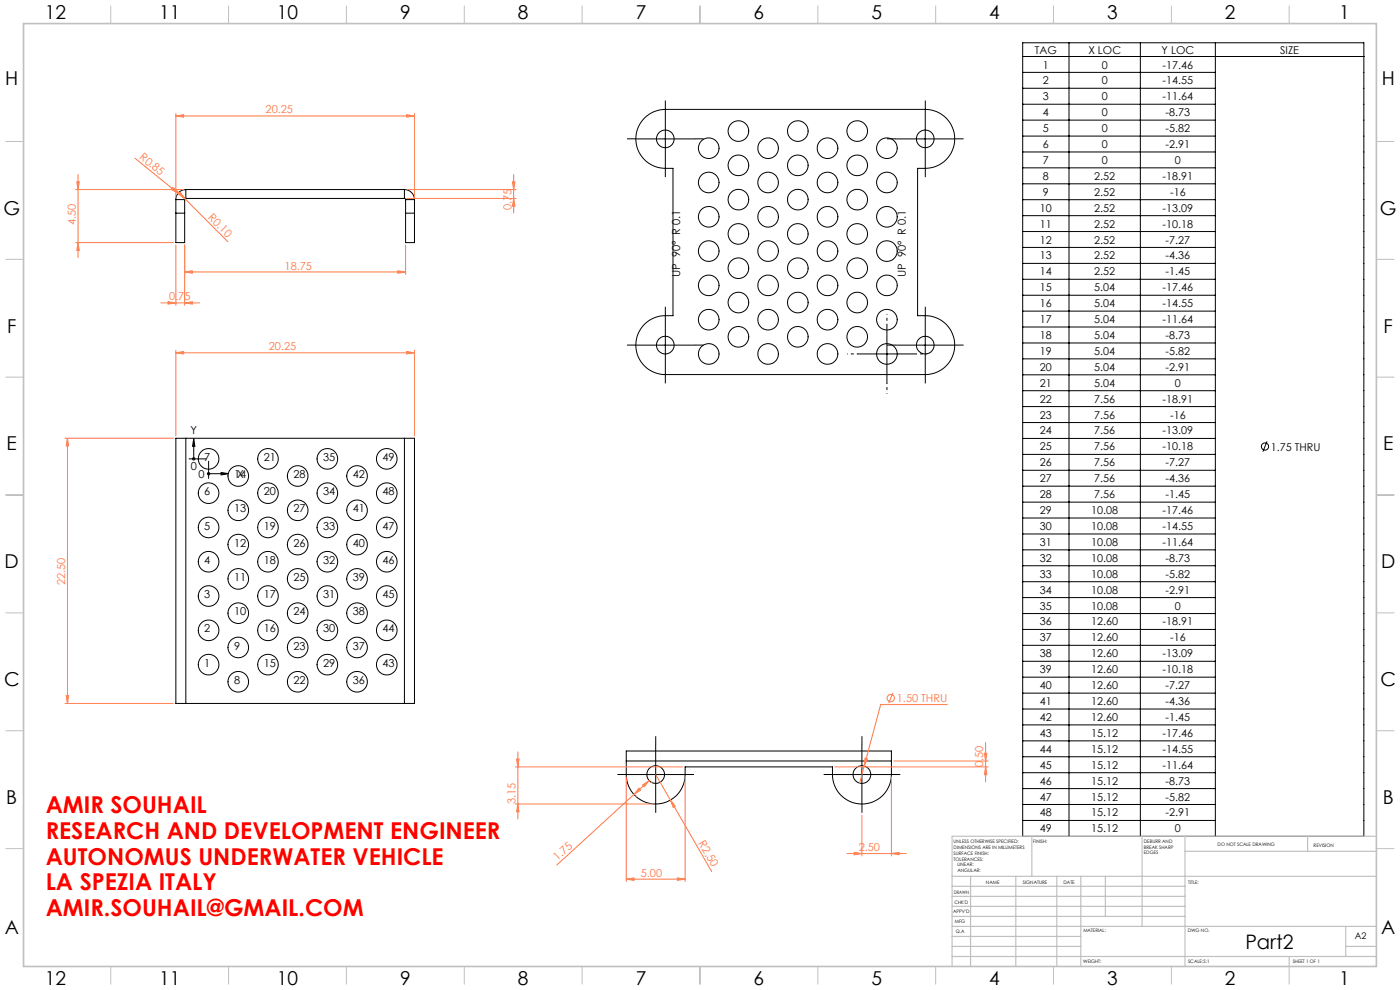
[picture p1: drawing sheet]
<svg xmlns="http://www.w3.org/2000/svg" width="594mm" height="420mm" viewBox="0 0 594 420" stroke-linecap="round" stroke-linejoin="round" font-family="sans-serif">
<g fill="none" stroke="#000" stroke-width=".42">
<path d="M433.9 18.2h144.8v336.6h-144.8zM453.6 18.2v336.6M483.8 18.2v336.6M515.7 18.2v336.6M433.9 24h144.8M433.9 30.7h81.8M433.9 37.4h81.8M269.8 58.9h25M282.3 46.4a12.5 12.5 0 0 0-12.5 12.5 12.5 12.5 0 0 0 12.5 12.5M282.3 46.4h110.3M282.3 46.4v25M380.1 58.9h25"/>
<path d="M392.6 46.4a12.5 12.5 0 0 1 12.5 12.5 12.5 12.5 0 0 1-12.5 12.5M392.6 46.4v25M433.9 44.2h81.8M433.9 51h81.8M433.9 57.7h81.8M282.3 71.4h3.2v62.5h-3.2M392.6 71.4h-3.3v62.5h3.3M433.9 64.5h81.8M433.9 71.2h81.8M433.9 78h81.8M74.6 90.4v12.5h3.8v-12.5M74.6 90.4h3.8"/>
<path d="M74.6 84.7h3.8M74.6 84.7v5.7M78.4 84.7v5.7M78.8 84.2l-.4 .5M78.8 80.4a4.3 4.3 0 0 0-4.2 4.3M78.8 80.4v3.8M78.8 84.2h92.8M78.8 80.4h92.8M171.6 84.2l.5 .5M171.6 80.4a4.3 4.3 0 0 1 4.3 4.3M171.6 80.4v3.8M172.1 90.4v12.5h3.8v-12.5"/>
<path d="M172.1 90.4h3.8M172.1 84.7h3.8M172.1 84.7v5.7M175.9 84.7v5.7M433.9 84.7h81.8M433.9 91.5h81.8M433.9 98.2h81.8M433.9 105h81.8M433.9 111.7h81.8M433.9 118.5h81.8M282.3 133.9a12.5 12.5 0 0 0-12.5 12.5 12.5 12.5 0 0 0 12.5 12.5M282.3 133.9v25"/>
<path d="M376.3 137.7v25M392.6 133.9a12.5 12.5 0 0 1 12.5 12.5 12.5 12.5 0 0 1-12.5 12.5M392.6 133.9v25M433.9 125.3h81.8M433.9 132h81.8M433.9 138.7h81.8M269.8 146.4h25M282.3 158.9h110.3M363.8 150.2h25M380.1 146.4h25M433.9 145.5h81.8M433.9 152.2h81.8"/>
<path d="M433.9 159h81.8M433.9 165.8h81.8M433.9 172.5h81.8M433.9 179.3h81.8M78.8 185.9h-4.2v112.5h4.2M78.8 185.9v112.5M78.8 185.9h92.8M80.2 194.7h7.3M82.2 186.1l.5 3.3h-1zM82.2 189.4v5.3M88.5 195.7v7.3M171.6 185.9h4.3v112.5h-4.3"/>
<path d="M171.6 185.9v112.5M433.9 186h81.8M433.9 192.8h81.8M433.9 199.5h81.8M537.6 187.2l-1.8 4.4M88.5 201h5.3M93.8 200.5l3.3 .5-3.3 .5zM433.9 206.3h81.8M433.9 213h81.8M433.9 219.8h81.8M433.9 226.5h81.8M433.9 233.3h81.8"/>
<path d="M433.9 240h81.8M433.9 246.8h81.8M433.9 253.5h81.8M433.9 260.3h81.8M433.9 267h81.8M433.9 273.8h81.8M78.8 298.4h92.8M433.9 280.5h81.8M433.9 287.3h81.8M433.9 294.1h81.8M278.2 316.1v25M365.7 316.1v25"/>
<path d="M433.9 300.8h81.8M433.9 307.5h81.8M433.9 314.3h81.8M265.7 328.6a12.5 12.5 0 0 0 12.5 12.5 12.5 12.5 0 0 0 12.5-12.5M265.7 322.8v-4.2h112.5v4.2M265.7 322.8v5.8M265.7 322.8h112.5M265.7 328.6h25M290.7 328.6v-3.3h62.5v3.3M353.2 328.6a12.5 12.5 0 0 0 12.5 12.5 12.5 12.5 0 0 0 12.5-12.5M353.2 328.6h25M378.2 322.8v5.8"/>
<path d="M433.9 321h81.8M433.9 327.8h81.8M433.9 334.6h81.8M433.9 341.3h81.8M433.9 348.1h81.8"/>
<circle cx="282.3" cy="58.9" r="3.7"/>
<circle cx="313.3" cy="55.6" r="4.4"/>
<circle cx="338.5" cy="55.6" r="4.4"/>
<circle cx="363.7" cy="55.6" r="4.4"/>
<circle cx="392.6" cy="58.9" r="3.8"/>
<circle cx="300.7" cy="62.9" r="4.4"/>
<circle cx="300.7" cy="77.4" r="4.4"/>
<circle cx="313.3" cy="70.2" r="4.4"/>
<circle cx="325.9" cy="77.4" r="4.4"/>
<circle cx="325.9" cy="62.9" r="4.4"/>
<circle cx="338.5" cy="70.1" r="4.4"/>
<circle cx="351.1" cy="62.9" r="4.4"/>
<circle cx="351.1" cy="77.4" r="4.4"/>
<circle cx="363.7" cy="70.2" r="4.4"/>
<circle cx="376.3" cy="77.4" r="4.4"/>
<circle cx="376.3" cy="62.9" r="4.4"/>
<circle cx="300.7" cy="92" r="4.4"/>
<circle cx="313.3" cy="99.3" r="4.4"/>
<circle cx="313.3" cy="84.7" r="4.4"/>
<circle cx="325.9" cy="92" r="4.4"/>
<circle cx="338.5" cy="99.3" r="4.4"/>
<circle cx="338.5" cy="84.7" r="4.4"/>
<circle cx="351.1" cy="92" r="4.4"/>
<circle cx="363.7" cy="99.3" r="4.4"/>
<circle cx="363.7" cy="84.7" r="4.4"/>
<circle cx="376.3" cy="92" r="4.4"/>
<circle cx="300.7" cy="106.5" r="4.4"/>
<circle cx="313.3" cy="113.8" r="4.4"/>
<circle cx="325.9" cy="106.5" r="4.4"/>
<circle cx="338.5" cy="113.8" r="4.4"/>
<circle cx="351.1" cy="106.5" r="4.4"/>
<circle cx="363.7" cy="113.8" r="4.4"/>
<circle cx="376.3" cy="106.5" r="4.4"/>
<circle cx="300.7" cy="135.6" r="4.4"/>
<circle cx="300.7" cy="121.1" r="4.4"/>
<circle cx="313.3" cy="128.3" r="4.4"/>
<circle cx="325.9" cy="135.6" r="4.4"/>
<circle cx="325.9" cy="121.1" r="4.4"/>
<circle cx="338.5" cy="128.3" r="4.4"/>
<circle cx="351.1" cy="135.6" r="4.4"/>
<circle cx="351.1" cy="121.1" r="4.4"/>
<circle cx="363.7" cy="128.3" r="4.4"/>
<circle cx="376.3" cy="135.6" r="4.4"/>
<circle cx="376.3" cy="121.1" r="4.4"/>
<circle cx="282.3" cy="146.4" r="3.7"/>
<circle cx="300.7" cy="150.2" r="4.4"/>
<circle cx="313.3" cy="142.9" r="4.4"/>
<circle cx="325.9" cy="150.2" r="4.4"/>
<circle cx="338.5" cy="142.9" r="4.4"/>
<circle cx="351.1" cy="150.2" r="4.4"/>
<circle cx="363.7" cy="142.9" r="4.4"/>
<circle cx="376.3" cy="150.2" r="4.4"/>
<circle cx="392.6" cy="146.4" r="3.7"/>
<circle cx="82.2" cy="194.7" r=".49"/>
<circle cx="88.5" cy="194.7" r="4.4"/>
<circle cx="113.7" cy="194.7" r="4.4"/>
<circle cx="138.9" cy="194.7" r="4.4"/>
<circle cx="164.1" cy="194.7" r="4.4"/>
<circle cx="536.7" cy="189.4" r="1.54"/>
<circle cx="88.5" cy="201" r=".5"/>
<circle cx="88.5" cy="209.2" r="4.4"/>
<circle cx="101.1" cy="201.9" r="4.4"/>
<circle cx="101.1" cy="216.5" r="4.4"/>
<circle cx="113.7" cy="209.2" r="4.4"/>
<circle cx="126.3" cy="201.9" r="4.4"/>
<circle cx="126.3" cy="216.5" r="4.4"/>
<circle cx="138.9" cy="209.2" r="4.4"/>
<circle cx="151.5" cy="201.9" r="4.4"/>
<circle cx="151.5" cy="216.5" r="4.4"/>
<circle cx="164.1" cy="209.2" r="4.4"/>
<circle cx="88.5" cy="238.3" r="4.4"/>
<circle cx="88.5" cy="223.8" r="4.4"/>
<circle cx="101.1" cy="231" r="4.4"/>
<circle cx="113.7" cy="238.3" r="4.4"/>
<circle cx="113.7" cy="223.8" r="4.4"/>
<circle cx="126.3" cy="231" r="4.4"/>
<circle cx="138.9" cy="238.3" r="4.4"/>
<circle cx="138.9" cy="223.8" r="4.4"/>
<circle cx="151.5" cy="231" r="4.4"/>
<circle cx="164.1" cy="238.3" r="4.4"/>
<circle cx="164.1" cy="223.8" r="4.4"/>
<circle cx="88.5" cy="252.9" r="4.4"/>
<circle cx="101.1" cy="245.6" r="4.4"/>
<circle cx="113.7" cy="252.9" r="4.4"/>
<circle cx="126.3" cy="245.6" r="4.4"/>
<circle cx="138.9" cy="252.9" r="4.4"/>
<circle cx="151.5" cy="245.6" r="4.4"/>
<circle cx="164.1" cy="252.9" r="4.4"/>
<circle cx="88.5" cy="267.4" r="4.4"/>
<circle cx="101.1" cy="274.7" r="4.4"/>
<circle cx="101.1" cy="260.1" r="4.4"/>
<circle cx="113.7" cy="267.4" r="4.4"/>
<circle cx="126.3" cy="274.7" r="4.4"/>
<circle cx="126.3" cy="260.1" r="4.4"/>
<circle cx="138.9" cy="267.4" r="4.4"/>
<circle cx="151.5" cy="274.7" r="4.4"/>
<circle cx="151.5" cy="260.1" r="4.4"/>
<circle cx="164.1" cy="267.4" r="4.4"/>
<circle cx="88.5" cy="282" r="4.4"/>
<circle cx="101.1" cy="289.2" r="4.4"/>
<circle cx="113.7" cy="282" r="4.4"/>
<circle cx="126.3" cy="289.2" r="4.4"/>
<circle cx="138.9" cy="282" r="4.4"/>
<circle cx="151.5" cy="289.2" r="4.4"/>
<circle cx="164.1" cy="282" r="4.4"/>
<circle cx="278.2" cy="328.6" r="3.8"/>
<circle cx="365.7" cy="328.6" r="3.8"/>
</g>
<g fill="none" stroke="#ff8040" stroke-width=".42">
<path d="M74.6 49.2l3.3-.5v1zM74.6 48.2v35.5M74.6 49.2h101.3M172.5 48.7l3.4 .5-3.4 .5zM175.9 48.2v35.5M32.6 77.1h1l-.5 3.3zM33.1 74.1v35.2M57.3 67.2l21.5 17.5M73.3 79.5l2.3 2.5-2.9-1.7zM74 79.9l4.5 4.4M217.5 77.1h1l-.6 3.3zM217.9 74.1v16.2"/>
<path d="M32.1 80.4h45.8M75.8 82.4l.7-.7 2 2.6zM78.5 84.3l18.2 18.2M172.6 84.2h46.4M172.6 80.4h46.4M217.9 84.2l.6 3.3h-1zM32.1 102.9h41.5M33.1 102.9l.5 3.3h-1zM74.6 103.9v25.6M78.4 115.4l3.2-.5v1zM78.4 103.9v25.6M78.4 115.4h93.7"/>
<path d="M168.8 114.9l3.3 .5-3.3 .5zM172.1 103.9v12.5M68.3 128.5h16.4M71.3 128l3.3 .5-3.3 .5zM78.4 128.5l3.2-.5v1zM74.6 149.7l3.3-.6v1.1zM74.6 148.6v36.3M74.6 149.7h101.3M172.5 149.1l3.4 .6-3.4 .5zM175.9 148.6v36.3M27.6 185.9h46M28.6 185.9l.5 3.3h-1z"/>
<path d="M28.6 185.9v112.5M27.6 298.4h46M28.1 295.1h1l-.5 3.3zM378.8 293.9l-1.8 4.5M401.9 298.9h-28.2l-9 33.3M219.7 319v28.4M417.7 319.6h1l-.5 3.2zM418.2 315v16.7M218.7 325.3h71M219.2 322h1l-.5 3.3zM265.7 329.6v44.4M269.7 337.8h.1"/>
<path d="M271.1 334.5l.6 .7-2.7 1.8zM272.7 333l2.7-1.9-2.1 2.6zM275.4 331.1l-39.2 35.9M276.1 331.9h.1M278.2 328.6l23.8 41.2M284.4 339.4l2.1 2.6-.9 .5zM290.7 329.6v44.4M354.2 325.3h65M367 321.6l1 .3-1.3 3.1zM378.2 329.6v33.5M379.2 322.8h40M418.2 325.3l.5 3.4h-1z"/>
<path d="M218.7 341.1h58.5M219.7 341.1l.5 3.3h-1zM365.7 345.8v17.3M265.7 373l3.3-.6v1.1zM265.7 373h25M287.4 372.4l3.3 .6-3.3 .5zM359.3 362.1h25.3M362.4 361.6l3.3 .5-3.3 .5zM378.2 362.1l3.3-.5v1z"/>
<circle cx="377.9" cy="296.1" r="1.55"/>
</g>
<path d="M376.3 137.6v-4.3M363.8 150.1h-4.4M388.8 150.1h4.4M376.3 162.6v4.4" fill="none" stroke="#000" stroke-width=".42" stroke-dasharray="15.2 1.3 1.3 1.3" stroke-dashoffset="15" stroke-linecap="butt"/>
<g fill="none" stroke="#000" stroke-width=".42" stroke-dasharray="15.2 1.3 1.3 1.3" stroke-linecap="butt">
<path d="M269.8 58.9h-3.8M282.3 46.4v-3.8M294.8 58.9h3.7M380.1 58.9h-3.8M392.6 46.4v-3.8M405.1 58.9h3.7M282.3 71.4v3.7M392.6 71.4v3.7M282.3 133.9v-3.8M392.6 133.9v-3.8M269.8 146.4h-3.8M282.3 158.9v3.7"/>
<path d="M294.8 146.4h3.7M380.1 146.4h-3.8M392.6 158.9v3.7M405.1 146.4h3.7M278.2 316.1v-3.8M365.7 316.1v-3.8M265.7 328.6h-3.7M290.7 328.6h3.8M353.2 328.6h-3.7M378.2 328.6h3.8M278.2 341.1v3.7M365.7 341.1v3.7"/>
</g>
<g fill="none" stroke="#c0c0c0" stroke-width=".42">
<path d="M47 2.5v7.5M97 2.5v7.5M147 2.5v7.5M197 2.5v7.5M247 2.5v7.5M297 2.5v7.5M347 2.5v7.5M397 2.5v7.5M447 2.5v7.5M497 2.5v7.5M547 2.5v7.5M2.5 60h7.5"/>
<path d="M584 60h7.5M2.5 110h7.5M584 110h7.5M2.5 160h7.5M584 160h7.5M2.5 210h7.5M584 210h7.5M2.5 260h7.5M584 260h7.5M2.5 310h7.5M584 310h7.5M2.5 360h7.5"/>
<path d="M584 360h7.5M47 410v7.5M97 410v7.5M147 410v7.5M197 410v7.5M247 410v7.5M297 410v7.5M347 410v7.5M397 410v7.5M447 410v7.5M497 410v7.5M547 410v7.5"/>
</g>
<g fill="none" stroke="#c0c0c0" stroke-width=".5">
<path d="M437.8 354.8v17M484.6 354.8v38.2M502.8 354.8v55.2M554.8 354.8v6.4M584 354.8h-180v55.2M404 371.8h180M404 376h98.8M411.8 371.8v38.2M431 371.8v38.2M448.4 371.8v38.2M458.6 371.8v38.2M469 371.8v17"/>
<path d="M502.8 361.2h81.2M404 388.8h98.8M404 384.5h98.8M404 380.3h98.8M404 397.3h54.6M404 393h180M571 393v12.8M404 405.8h180M404 401.5h54.6M547 405.8v4.2M571 401.5h13"/>
</g>
<path d="M10 10h574v400h-574z" fill="none" stroke="#c0c0c0" stroke-width=".7"/>
<path d="M93.8 200.5l3.3 .5-3.3 .5zM82.2 186.1l.5 3.3h-1z" fill="#000"/>
<g fill="#ff8040">
<path d="M73.3 79.5l2.3 2.5-2.9-1.7z"/>
<path d="M284.4 339.4l2.1 2.6-.9 .5z"/>
<path d="M75.8 82.4l.7-.7 2 2.6z"/>
<path d="M172.5 48.7l3.4 .5-3.4 .5zM74.6 49.2l3.3-.5v1zM172.5 149.1l3.4 .6-3.4 .5zM74.6 149.7l3.3-.6v1.1z"/>
<path d="M71.3 128l3.3 .5-3.3 .5zM78.4 128.5l3.2-.5v1zM78.4 115.4l3.2-.5v1zM168.8 114.9l3.3 .5-3.3 .5zM265.7 373l3.3-.6v1.1zM287.4 372.4l3.3 .6-3.3 .5zM367 321.6l-.3 3.4 1.3-3.1zM362.4 361.6l3.3 .5-3.3 .5zM378.2 362.1l3.3-.5v1z"/>
<path d="M272.7 333l2.7-1.9-2.1 2.6zM271.1 334.5l.6 .7-2.7 1.8z"/>
<path d="M217.9 84.2l.6 3.3h-1zM217.5 77.1h1l-.6 3.3z"/>
<path d="M32.6 77.1h1l-.5 3.3zM33.1 102.9l.5 3.3h-1zM28.6 185.9l.5 3.3h-1zM28.1 295.1h1l-.5 3.3zM417.7 319.6h1l-.5 3.2zM418.2 325.3l.5 3.4h-1zM219.2 322h1l-.5 3.3zM219.7 341.1l.5 3.3h-1z"/>
</g>
<g font-size="9.9" fill="#f00">
<text x="19.4" y="345.1">AMIR SOUHAIL</text>
<text x="19.4" y="355.9">RESEARCH AND DEVELOPMENT ENGINEER</text>
<text x="19.4" y="366.8">AUTONOMUS UNDERWATER VEHICLE</text>
<text x="19.4" y="377.7">LA SPEZIA ITALY</text>
<text x="19.4" y="388.6">AMIR.SOUHAIL@GMAIL.COM</text>
</g>
<text font-size="8.5" x="528.4" y="402.7">Part2</text>
<g font-size="8.1">
<text x="19" y="8">12</text>
<text x="67.5" y="8">11</text>
<text x="117.5" y="8">10</text>
<text x="169.7" y="8">9</text>
<text x="219.7" y="8">8</text>
<text x="269.7" y="8">7</text>
<text x="319.7" y="8">6</text>
<text x="369.7" y="8">5</text>
<text x="419.7" y="8">4</text>
<text x="469.7" y="8">3</text>
<text x="519.7" y="8">2</text>
<text x="568.2" y="8">1</text>
<text x="2.2" y="36.1">H</text>
<text x="586.2" y="36.1">H</text>
<text x="1.5" y="91.1">G</text>
<text x="585.5" y="91.1">G</text>
<text x="3" y="141.1">F</text>
<text x="587" y="141.1">F</text>
<text x="2.8" y="191.1">E</text>
<text x="586.8" y="191.1">E</text>
<text x="2" y="241.1">D</text>
<text x="586" y="241.1">D</text>
<text x="1.7" y="291.1">C</text>
<text x="585.7" y="291.1">C</text>
<text x="2.7" y="341.1">B</text>
<text x="586.7" y="341.1">B</text>
<text x="2" y="396.1">A</text>
<text x="586" y="396.1">A</text>
<text x="19" y="418">12</text>
<text x="67.5" y="418">11</text>
<text x="117.5" y="418">10</text>
<text x="169.7" y="418">9</text>
<text x="219.7" y="418">8</text>
<text x="269.7" y="418">7</text>
<text x="319.7" y="418">6</text>
<text x="369.7" y="418">5</text>
<text x="419.7" y="418">4</text>
<text x="469.7" y="418">3</text>
<text x="519.7" y="418">2</text>
<text x="568.2" y="418">1</text>
</g>
<g font-size="4.7" fill="#ff8040">
<text x="112.7" y="48.2">20.25</text>
<text x="58.9" y="67.2" transform="rotate(39 58.9 67.2)">R0.85</text>
<text x="217" y="89" transform="rotate(-90 217 89)">0.75</text>
<text x="32.1" y="95.5" transform="rotate(-90 32.1 95.5)">4.50</text>
<text x="88.1" y="92.5" transform="rotate(45 88.1 92.5)">R0.10</text>
<text x="120.8" y="114.4">18.75</text>
<text x="71.8" y="127.5">0.75</text>
<text x="114.1" y="148.6">20.25</text>
<text x="27.6" y="248.3" transform="rotate(-90 27.6 248.3)">22.50</text>
<text x="380.5" y="297.9">1.50 THRU</text>
<text x="417.2" y="325.3" transform="rotate(-90 417.2 325.3)">0.50</text>
<text x="218.7" y="341" transform="rotate(-90 218.7 341)">3.15</text>
<text x="296.3" y="357.8" transform="rotate(60 296.3 357.8)">R2.50</text>
<text x="236.5" y="365.4" transform="rotate(-42 236.5 365.4)">1.75</text>
<text x="364.3" y="361.1">2.50</text>
<text x="271.9" y="371.9">5.00</text>
</g>
<g font-size="4.7">
<text x="288.6" y="117.6" transform="rotate(-90 288.6 117.6)">UP 90° R 0.1</text>
<text x="384.3" y="117.6" transform="rotate(-90 384.3 117.6)">UP 90° R 0.1</text>
<text x="80.8" y="184.3">Y</text>
<text x="86.7" y="195.5">7</text>
<text x="111.9" y="195.5">21</text>
<text x="137.1" y="195.5">35</text>
<text x="162.3" y="195.5">49</text>
<text x="80.9" y="199.4">0</text>
<text x="84.2" y="202.7">0</text>
<text x="99.3" y="202.8">14</text>
<text x="100.6" y="202.7">X</text>
<text x="124.5" y="202.8">28</text>
<text x="149.7" y="202.8">42</text>
<text x="86.7" y="210.1">6</text>
<text x="111.9" y="210.1">20</text>
<text x="137.1" y="210.1">34</text>
<text x="162.3" y="210.1">48</text>
<text x="99.3" y="217.4">13</text>
<text x="124.5" y="217.4">27</text>
<text x="149.7" y="217.4">41</text>
<text x="86.7" y="224.6">5</text>
<text x="111.9" y="224.6">19</text>
<text x="137.1" y="224.6">33</text>
<text x="162.3" y="224.6">47</text>
<text x="99.3" y="231.9">12</text>
<text x="124.5" y="231.9">26</text>
<text x="149.7" y="231.9">40</text>
<text x="86.7" y="239.2">4</text>
<text x="111.9" y="239.2">18</text>
<text x="137.1" y="239.2">32</text>
<text x="162.3" y="239.2">46</text>
<text x="99.3" y="246.5">11</text>
<text x="124.5" y="246.5">25</text>
<text x="149.7" y="246.5">39</text>
<text x="86.7" y="253.7">3</text>
<text x="111.9" y="253.7">17</text>
<text x="137.1" y="253.7">31</text>
<text x="162.3" y="253.7">45</text>
<text x="99.3" y="261">10</text>
<text x="124.5" y="261">24</text>
<text x="149.7" y="261">38</text>
<text x="86.7" y="268.3">2</text>
<text x="111.9" y="268.3">16</text>
<text x="137.1" y="268.3">30</text>
<text x="162.3" y="268.3">44</text>
<text x="99.3" y="275.6">9</text>
<text x="124.5" y="275.6">23</text>
<text x="149.7" y="275.6">37</text>
<text x="86.7" y="282.8">1</text>
<text x="111.9" y="282.8">15</text>
<text x="137.1" y="282.8">29</text>
<text x="162.3" y="282.8">43</text>
<text x="99.3" y="290.1">8</text>
<text x="124.5" y="290.1">22</text>
<text x="149.7" y="290.1">36</text>
</g>
<g font-size="4.6">
<text x="439.1" y="22.8">TAG</text>
<text x="461.8" y="22.8">X LOC</text>
<text x="492.9" y="22.8">Y LOC</text>
<text x="543.2" y="22.8">SIZE</text>
<text x="442.5" y="29.1">1</text>
<text x="467.5" y="29.1">0</text>
<text x="493.3" y="29.1">-17.46</text>
<text x="442.5" y="35.8">2</text>
<text x="467.5" y="35.8">0</text>
<text x="493.3" y="35.8">-14.55</text>
<text x="442.5" y="42.5">3</text>
<text x="467.5" y="42.5">0</text>
<text x="493.3" y="42.5">-11.64</text>
<text x="442.5" y="49.3">4</text>
<text x="467.5" y="49.3">0</text>
<text x="494.6" y="49.3">-8.73</text>
<text x="442.5" y="56">5</text>
<text x="467.5" y="56">0</text>
<text x="494.6" y="56">-5.82</text>
<text x="442.5" y="62.8">6</text>
<text x="467.5" y="62.8">0</text>
<text x="494.6" y="62.8">-2.91</text>
<text x="442.5" y="69.5">7</text>
<text x="467.5" y="69.5">0</text>
<text x="498.5" y="69.5">0</text>
<text x="442.5" y="76.3">8</text>
<text x="464.3" y="76.3">2.52</text>
<text x="493.3" y="76.3">-18.91</text>
<text x="442.5" y="83">9</text>
<text x="464.3" y="83">2.52</text>
<text x="496.5" y="83">-16</text>
<text x="441.2" y="89.8">10</text>
<text x="464.3" y="89.8">2.52</text>
<text x="493.3" y="89.8">-13.09</text>
<text x="441.2" y="96.6">11</text>
<text x="464.3" y="96.6">2.52</text>
<text x="493.3" y="96.6">-10.18</text>
<text x="441.2" y="103.3">12</text>
<text x="464.3" y="103.3">2.52</text>
<text x="494.6" y="103.3">-7.27</text>
<text x="441.2" y="110.1">13</text>
<text x="464.3" y="110.1">2.52</text>
<text x="494.6" y="110.1">-4.36</text>
<text x="441.2" y="116.8">14</text>
<text x="464.3" y="116.8">2.52</text>
<text x="494.6" y="116.8">-1.45</text>
<text x="441.2" y="123.6">15</text>
<text x="464.3" y="123.6">5.04</text>
<text x="493.3" y="123.6">-17.46</text>
<text x="441.2" y="130.3">16</text>
<text x="464.3" y="130.3">5.04</text>
<text x="493.3" y="130.3">-14.55</text>
<text x="441.2" y="137.1">17</text>
<text x="464.3" y="137.1">5.04</text>
<text x="493.3" y="137.1">-11.64</text>
<text x="441.2" y="143.8">18</text>
<text x="464.3" y="143.8">5.04</text>
<text x="494.6" y="143.8">-8.73</text>
<text x="441.2" y="150.6">19</text>
<text x="464.3" y="150.6">5.04</text>
<text x="494.6" y="150.6">-5.82</text>
<text x="441.2" y="157.3">20</text>
<text x="464.3" y="157.3">5.04</text>
<text x="494.6" y="157.3">-2.91</text>
<text x="441.2" y="164.1">21</text>
<text x="464.3" y="164.1">5.04</text>
<text x="498.5" y="164.1">0</text>
<text x="441.2" y="170.8">22</text>
<text x="464.3" y="170.8">7.56</text>
<text x="493.3" y="170.8">-18.91</text>
<text x="441.2" y="177.6">23</text>
<text x="464.3" y="177.6">7.56</text>
<text x="496.5" y="177.6">-16</text>
<text x="441.2" y="184.3">24</text>
<text x="464.3" y="184.3">7.56</text>
<text x="493.3" y="184.3">-13.09</text>
<text x="441.2" y="191.1">25</text>
<text x="464.3" y="191.1">7.56</text>
<text x="493.3" y="191.1">-10.18</text>
<text x="539.3" y="191.2">1.75 THRU</text>
<text x="441.2" y="197.8">26</text>
<text x="464.3" y="197.8">7.56</text>
<text x="494.6" y="197.8">-7.27</text>
<text x="441.2" y="204.6">27</text>
<text x="464.3" y="204.6">7.56</text>
<text x="494.6" y="204.6">-4.36</text>
<text x="441.2" y="211.3">28</text>
<text x="464.3" y="211.3">7.56</text>
<text x="494.6" y="211.3">-1.45</text>
<text x="441.2" y="218.1">29</text>
<text x="463" y="218.1">10.08</text>
<text x="493.3" y="218.1">-17.46</text>
<text x="441.2" y="224.8">30</text>
<text x="463" y="224.8">10.08</text>
<text x="493.3" y="224.8">-14.55</text>
<text x="441.2" y="231.6">31</text>
<text x="463" y="231.6">10.08</text>
<text x="493.3" y="231.6">-11.64</text>
<text x="441.2" y="238.4">32</text>
<text x="463" y="238.4">10.08</text>
<text x="494.6" y="238.4">-8.73</text>
<text x="441.2" y="245.1">33</text>
<text x="463" y="245.1">10.08</text>
<text x="494.6" y="245.1">-5.82</text>
<text x="441.2" y="251.9">34</text>
<text x="463" y="251.9">10.08</text>
<text x="494.6" y="251.9">-2.91</text>
<text x="441.2" y="258.6">35</text>
<text x="463" y="258.6">10.08</text>
<text x="498.5" y="258.6">0</text>
<text x="441.2" y="265.4">36</text>
<text x="463" y="265.4">12.60</text>
<text x="493.3" y="265.4">-18.91</text>
<text x="441.2" y="272.1">37</text>
<text x="463" y="272.1">12.60</text>
<text x="496.5" y="272.1">-16</text>
<text x="441.2" y="278.9">38</text>
<text x="463" y="278.9">12.60</text>
<text x="493.3" y="278.9">-13.09</text>
<text x="441.2" y="285.6">39</text>
<text x="463" y="285.6">12.60</text>
<text x="493.3" y="285.6">-10.18</text>
<text x="441.2" y="292.4">40</text>
<text x="463" y="292.4">12.60</text>
<text x="494.6" y="292.4">-7.27</text>
<text x="441.2" y="299.1">41</text>
<text x="463" y="299.1">12.60</text>
<text x="494.6" y="299.1">-4.36</text>
<text x="441.2" y="305.9">42</text>
<text x="463" y="305.9">12.60</text>
<text x="494.6" y="305.9">-1.45</text>
<text x="441.2" y="312.6">43</text>
<text x="463" y="312.6">15.12</text>
<text x="493.3" y="312.6">-17.46</text>
<text x="441.2" y="319.4">44</text>
<text x="463" y="319.4">15.12</text>
<text x="493.3" y="319.4">-14.55</text>
<text x="441.2" y="326.1">45</text>
<text x="463" y="326.1">15.12</text>
<text x="493.3" y="326.1">-11.64</text>
<text x="441.2" y="332.9">46</text>
<text x="463" y="332.9">15.12</text>
<text x="494.6" y="332.9">-8.73</text>
<text x="441.2" y="339.6">47</text>
<text x="463" y="339.6">15.12</text>
<text x="494.6" y="339.6">-5.82</text>
<text x="441.2" y="346.4">48</text>
<text x="463" y="346.4">15.12</text>
<text x="494.6" y="346.4">-2.91</text>
<text x="441.2" y="353.1">49</text>
<text x="463" y="353.1">15.12</text>
<text x="498.5" y="353.1">0</text>
</g>
<text font-size="3.9" x="574.9" y="398.5">A2</text>
<g font-size="2">
<text x="404.6" y="357.6">UNLESS OTHERWISE SPECIFIED:</text>
<text x="438.4" y="357.6">FINISH:</text>
<text x="485.3" y="357.5">DEBURR AND</text>
<text x="485.3" y="360">BREAK SHARP</text>
<text x="516.6" y="359">DO NOT SCALE DRAWING</text>
<text x="557.3" y="359.2">REVISION</text>
<text x="404.6" y="360.1">DIMENSIONS ARE IN MILLIMETERS</text>
<text x="404.6" y="362.6">SURFACE FINISH:</text>
<text x="404.6" y="365.1">TOLERANCES:</text>
<text x="485.3" y="362.5">EDGES</text>
<text x="406.2" y="367.6">LINEAR:</text>
<text x="406.2" y="370.1">ANGULAR:</text>
<text x="418.3" y="375">NAME</text>
<text x="434" y="374.9">SIGNATURE</text>
<text x="451.2" y="374.9">DATE</text>
<text x="504.1" y="374.9">TITLE:</text>
<text x="404.6" y="379.1">DRAWN</text>
<text x="404.9" y="383.3">CHK'D</text>
<text x="404.4" y="387.4">APPV'D</text>
<text x="405.1" y="391.8">MFG</text>
<text x="405.5" y="396">Q.A</text>
<text x="459.6" y="395.5">MATERIAL:</text>
<text x="504" y="395.5">DWG NO.</text>
<text x="459.6" y="408.5">WEIGHT:</text>
<text x="504.1" y="408.6">SCALE:5:1</text>
<text x="548.5" y="408.6">SHEET 1 OF 1</text>
</g>
</svg>
